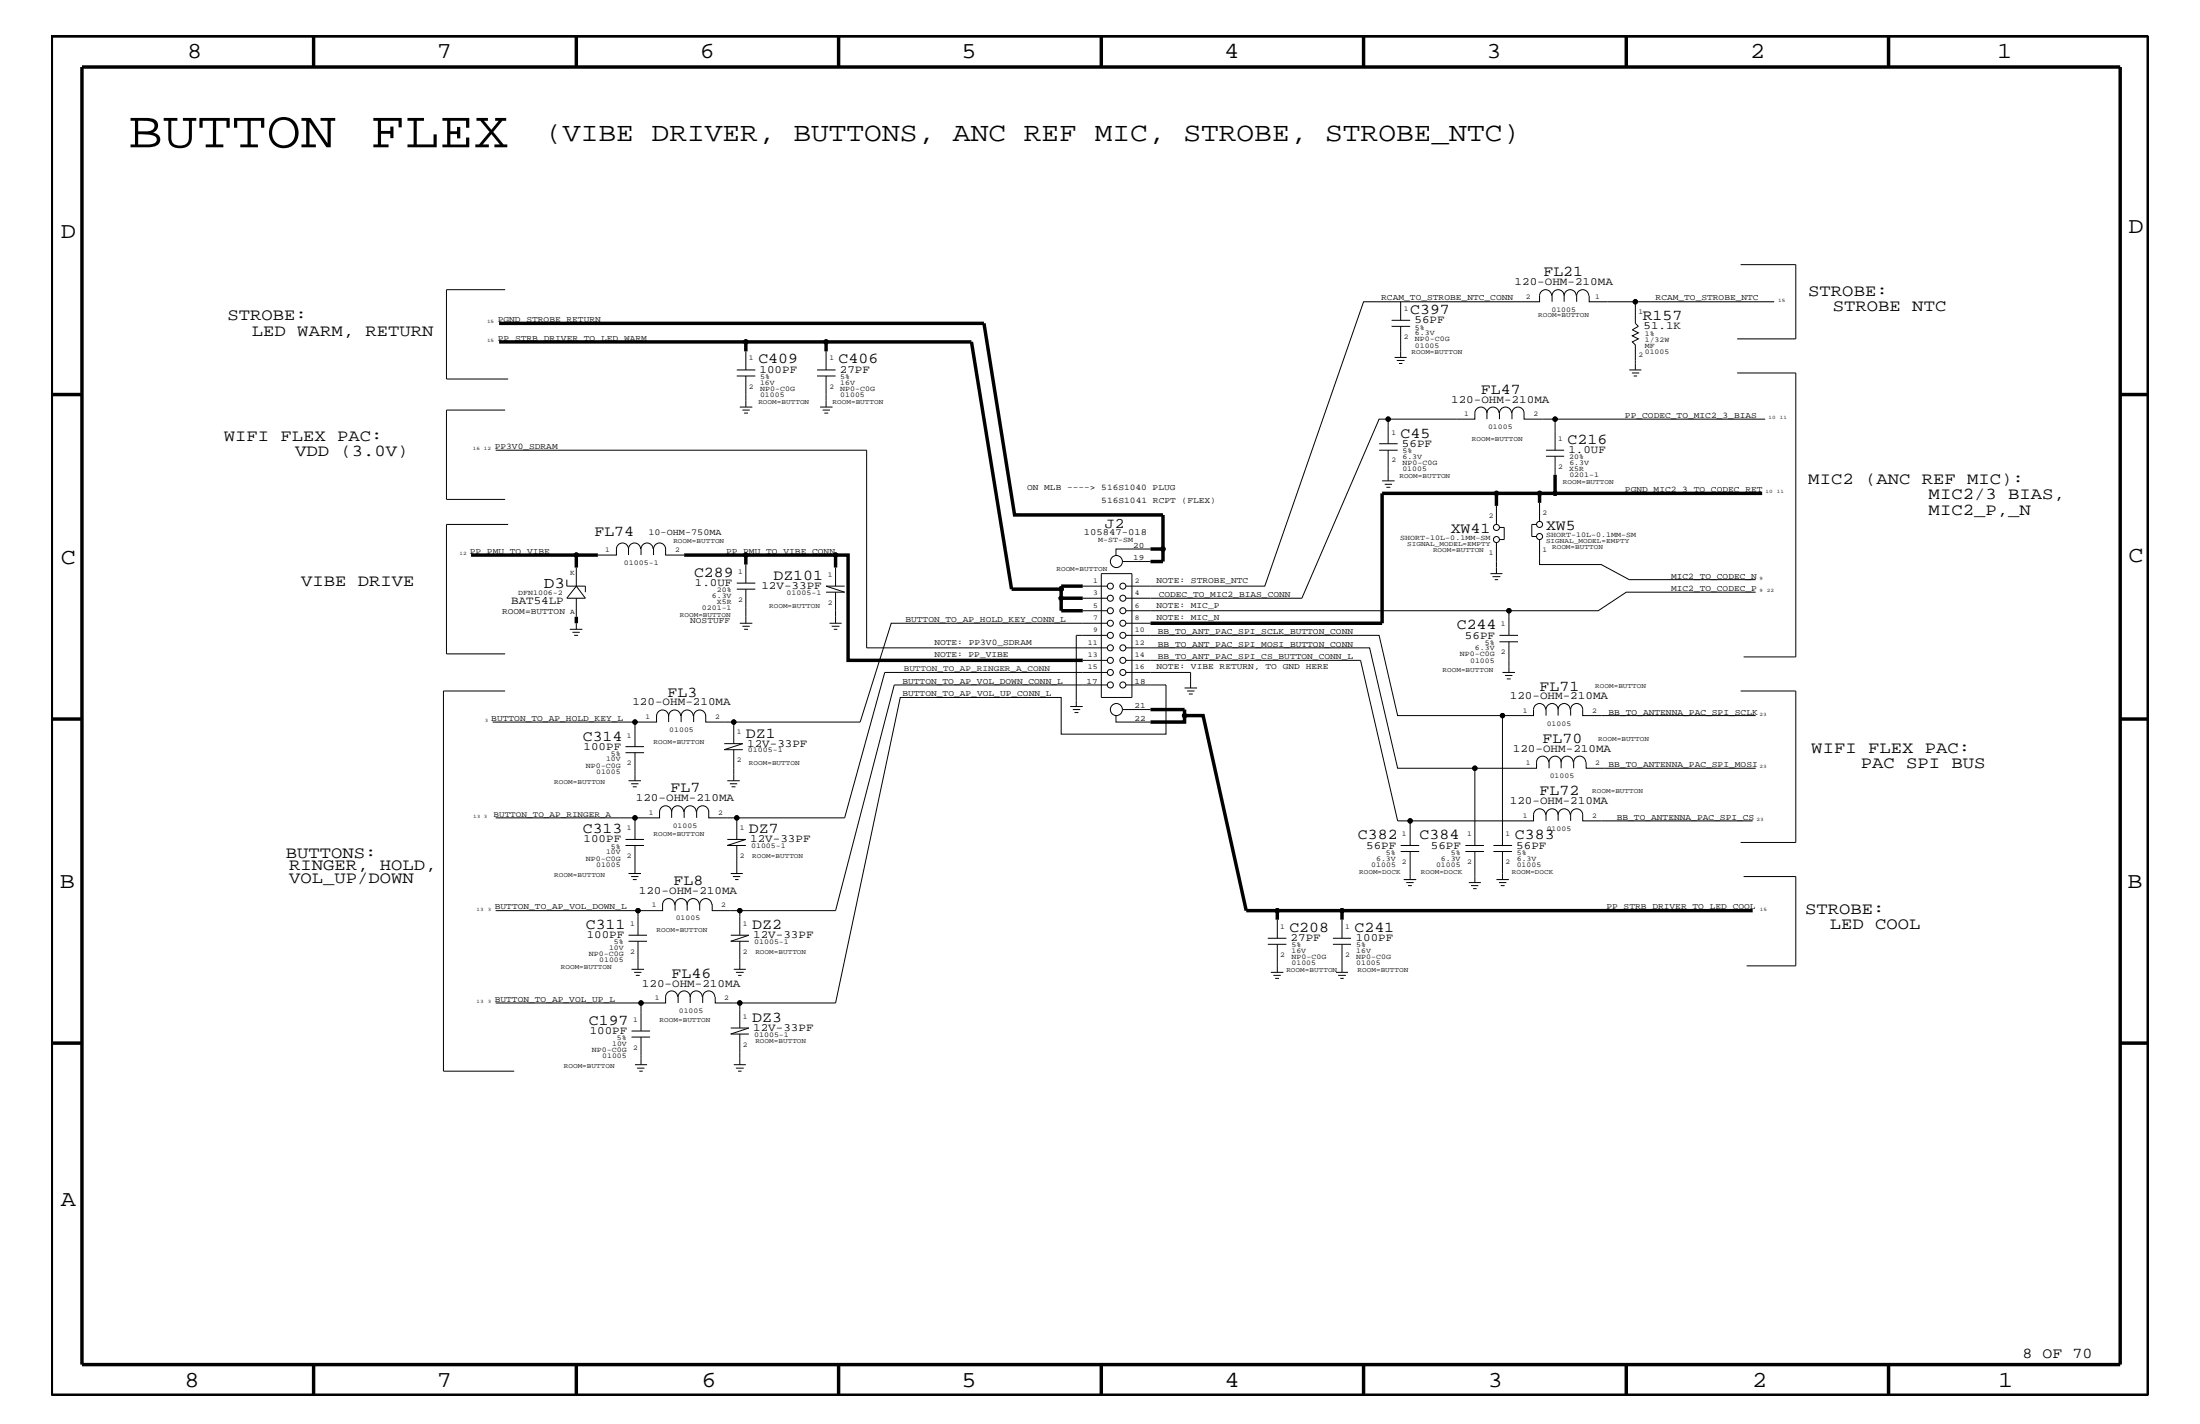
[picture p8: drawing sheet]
<svg xmlns="http://www.w3.org/2000/svg" width="432mm" height="279mm" viewBox="0 0 432 279" stroke-linecap="round" stroke-linejoin="round" font-family="sans-serif">
<g fill="none" stroke="#000" stroke-width=".2">
<path d="M99.1 56.8h-11.5v17.6h12.1M274.9 59.2v3.7M304.5 58a1.19 1.19 0 0 0-1.1-1.2 1.19 1.19 0 0 0-1.2 1.2v1.2h-34.6l-19.4 55.8h-27.2M307 58a1.19 1.19 0 0 1 1.2-1.2 1.19 1.19 0 0 1 1.2 1.2M307 58a1.19 1.19 0 0 0-1.2-1.2 1.19 1.19 0 0 0-1.2 1.2v1.2M307 58v1.2M311.8 58a1.19 1.19 0 0 0-1.2-1.2 1.19 1.19 0 0 0-1.1 1.2v1.2M311.9 58v1.2h9.1v4.2l.6 .6-1.2 .7 1.2 .6-1.2 .6 1.2 .6-1.2 .6 .6 .6v4.9M321 59.2h27.2M341.6 51.9h10.9v14.6h-11.5M144.6 73.8h3.7M144.6 72.6h3.7"/>
<path d="M145.2 79.9h2.5M146.4 68.9v3.7M146.4 73.8v6.1M160.4 73.8h3.6M160.4 72.6h3.6M161 79.9h2.4M162.1 68.9v3.7M162.1 73.8v6.1M273.1 64h3.7M273.1 62.9h3.7M273.7 70.1h2.4M274.2 70.7h1.5"/>
<path d="M274.6 71.3h.7M274.9 64v6.1M319.8 72.6h2.4M320.3 73.2h1.4M320.6 73.8h.7M341 73.2h11.5v55.7h-10.3M97.3 88.3h72.8v38.8h47.2M99.1 80.5h-11.5v17.5h11.5M145.7 80.5h1.5M146.1 81.1h.7M161.5 80.5h1.4M161.8 81.1h.8"/>
<path d="M270.7 88.3h3.6M270.7 87.1h3.6M271.3 94.3h2.4M271.8 95h1.4M272.1 95.6h.8M272.5 87.1v-4.9h-1.8l-15.2 35.2h-34.5M272.5 88.3v6M291.8 81.1a1.19 1.19 0 0 0-1.1-1.2 1.19 1.19 0 0 0-1.2 1.2v1.1h-17M291.8 81.1a1.19 1.19 0 0 1 1.2-1.2 1.19 1.19 0 0 1 1.2 1.2M291.8 81.1v1.1M293.7 99.3v3.6M296.7 81.1a1.19 1.19 0 0 0-1.2-1.2 1.19 1.19 0 0 0-1.2 1.2v1.1"/>
<path d="M296.8 82.2v-1.1a1.19 1.19 0 0 1 1.1-1.2 1.19 1.19 0 0 1 1.2 1.2v1.1h6.1M302.2 98.7v3.5M303.4 88.3h3.6M303.4 89.5h3.6M305.2 89.5v3.7M346.5 82.2h-41.3v6.1M99.7 102.9h-12.1v25.4h11.5M111.3 113.7v1.3h3.6v1.2M113.1 111.4v3.6l-1.8 2.4h3.6l-1.8-2.4M113.1 117.4v3.6M123.4 107.7a1.19 1.19 0 0 0-1.2-1.2 1.19 1.19 0 0 0-1.2 1.2v1.2h-3.7M123.4 107.7a1.19 1.19 0 0 1 1.1-1.2 1.19 1.19 0 0 1 1.2 1.2"/>
<path d="M123.4 107.7v1.2M128.2 107.7a1.19 1.19 0 0 0-1.2-1.2 1.19 1.19 0 0 0-1.2 1.2v1.2M128.3 108.9v-1.2a1.19 1.19 0 0 1 1.2-1.2 1.19 1.19 0 0 1 1.1 1.2v1.2h3.7M144.6 115.6h3.7M144.6 114.4h3.7M146.4 110.8v3.6M146.4 115.6v6.7M164 111.4v3.6M164 116.2v6.1M165.8 115h-3.7l3.7 1.2h-3.7M212.5 115h4.8M212.5 119.8h4.8"/>
<path d="M212.5 117.4h4.8M216.2 112.6h6v24.2h-6zM220.4 110.2h5.4M221 119.8h75.2v4.9M225.8 107.7h-6.8v1.2M292.5 112.6h2.4M292.9 113.1h1.6M293.4 113.7h.6M293.7 106.5v6.1M294.3 103.5h.9v2.4h-.9M301.6 102.9h-.9v2.4h.9M302.2 105.9v4.9h12.1l5.5 2.9h24.8"/>
<path d="M344.6 116.2h-25.4l-5.5 3.6h-17.5M99.1 135.6h-12.1v74.6h13.9M111.8 123.5h2.5M112.4 124.1h1.4M112.7 124.7h.8M113.1 122.3v1.2M145.2 122.3h2.5M145.7 122.9h1.5M146.1 123.5h.7M162.8 122.3h2.4M163.2 122.9h1.6M163.7 123.5h.6"/>
<path d="M210.1 138.6h2.4M210.6 139.2h1.4M210.9 139.8h.8M212.5 129.6h4.8M217.3 122.3h-42.4l-6.1 19.4h-24.8v4.2M217.3 124.7h-6.1v13.9M217.3 134.4h-41.8l-11.5 44.3h-18.8M217.3 131.9h-43.6l-7.9 28.6h-21.2M220.4 139.2h5.4M221 127.1h47.8l5.5 23.6h27.3v-1.2a1.19 1.19 0 0 1 1.2-1.1 1.19 1.19 0 0 1 1.2 1.1M221 124.7h49.7l3.6 15.7h26.7v-1.2a1.19 1.19 0 0 1 1.2-1.2 1.19 1.19 0 0 1 1.2 1.2M221 134.4h7.9v9.6h-20.6v-7.2h-31.6l-12.7 60h-18.8"/>
<path d="M221 131.9h12.7v3.1M221 122.3h4.8M221 129.6h46l7.3 31.5h2.5M232.5 135h2.5M233 135.6h1.4M233.3 136.2h.8M294.3 124.7h3.6M294.3 125.9h3.6M294.9 131.9h2.4M295.4 132.5h1.4M295.7 133.2h.8M296.2 125.9v6"/>
<path d="M305.8 139.2a1.19 1.19 0 0 0-1.2-1.2 1.19 1.19 0 0 0-1.2 1.2v1.2M305.8 139.2a1.19 1.19 0 0 1 1.2-1.2 1.19 1.19 0 0 1 1.2 1.2M305.8 139.2v1.2M341.6 135.6h10.9v29.7h-10.9M122.8 147.7h3.6M122.8 146.5h3.6M123.4 153.2h2.4M123.9 153.8h1.4M124.2 154.4h.8M124.6 141.7v4.8M124.6 147.7v5.5M128.9 140.4v1.3h-32.2"/>
<path d="M128.9 140.5a1.19 1.19 0 0 1 1.1-1.2 1.19 1.19 0 0 1 1.2 1.2 1.19 1.19 0 0 1 1.2-1.2 1.19 1.19 0 0 1 1.2 1.2M129.5 159.2v1.3h-4.9v4.2M129.5 159.3a1.19 1.19 0 0 1 1.1-1.2 1.19 1.19 0 0 1 1.2 1.2 1.19 1.19 0 0 1 1.2-1.2 1.19 1.19 0 0 1 1.2 1.2M131.2 140.4v1.3M131.8 159.2v1.3M133.7 140.5a1.19 1.19 0 0 1 1.2-1.2 1.19 1.19 0 0 1 1.2 1.2M133.7 140.4v1.3M134.3 159.3a1.19 1.19 0 0 1 1.2-1.2 1.19 1.19 0 0 1 1.2 1.2M134.3 159.2v1.3M136.1 140.5a1.19 1.19 0 0 1 1.2-1.2 1.19 1.19 0 0 1 1.2 1.2M136.1 140.4v1.3M136.7 159.3a1.19 1.19 0 0 1 1.2-1.2 1.19 1.19 0 0 1 1.2 1.2"/>
<path d="M136.7 159.2v1.3M138.5 140.4v1.3h5.5M139.1 159.2v1.3h5.5v4.2M142.2 145.9h3.6l-3.6 1.2h3.6M142.7 153.2h2.5M143.3 153.8h1.4M143.6 154.4h.8M144 147.1v6.1M219 140.4v1.3h6.8M289.5 150.7v15.2M294.9 140.4v25.5M303.4 159.9a1.19 1.19 0 0 0-1.2-1.2 1.19 1.19 0 0 0-1.2 1.2v1.2h-24.2v4.8"/>
<path d="M305.8 159.9a1.19 1.19 0 0 0-1.2-1.2 1.19 1.19 0 0 0-1.2 1.2v1.2M305.8 159.9a1.19 1.19 0 0 1 1.2-1.2 1.19 1.19 0 0 1 1.2 1.2M305.8 159.9v1.2M306.4 149.5a1.19 1.19 0 0 0-1.2-1.1 1.19 1.19 0 0 0-1.2 1.1v1.2M306.4 149.5a1.19 1.19 0 0 1 1.2-1.1 1.19 1.19 0 0 1 1.2 1.1M306.4 149.5v1.2M308.3 140.4v-1.2a1.19 1.19 0 0 1 1.2-1.2 1.19 1.19 0 0 1 1.1 1.2v1.2h34M311.2 149.5a1.19 1.19 0 0 0-1.2-1.1 1.19 1.19 0 0 0-1.1 1.1v1.2M311.3 149.5v1.2h33.3M97.3 160.5h27.3M97.3 178.7h27.9M122.8 165.9h3.6"/>
<path d="M122.8 164.7h3.6M123.4 171.4h2.4M123.9 172h1.4M124.2 172.6h.8M124.6 165.9v5.5M130 177.4v1.3h-4.8v4.8M130 177.5a1.19 1.19 0 0 1 1.2-1.2 1.19 1.19 0 0 1 1.2 1.2M132.5 177.5a1.19 1.19 0 0 1 1.2-1.2 1.19 1.19 0 0 1 1.2 1.2 1.19 1.19 0 0 1 1.2-1.2 1.19 1.19 0 0 1 1.1 1.2M132.5 177.4v1.3M134.9 177.4v1.3M137.3 177.5a1.19 1.19 0 0 1 1.2-1.2 1.19 1.19 0 0 1 1.2 1.2M137.3 177.4v1.3"/>
<path d="M139.8 177.4v1.3h5.4v4.8M142.7 164.7h3.7l-3.7 1.2h3.7M143.4 171.4h2.4M143.8 172h1.5M144.3 172.6h.6M144.6 165.9v5.5M274.9 165.9h3.7M274.9 167.1h3.7M275.5 172.6h2.5M276 173.2h1.5M276.4 173.8h.7M276.8 167.1v5.5"/>
<path d="M287.6 165.9h3.7M287.6 167.1h3.7M288.3 173.2h2.4M288.7 173.8h1.5M289.1 174.4h.7M289.5 167.1v6.1M293.1 165.9h3.7M293.1 167.1h3.7M293.7 172.6h2.5M294.2 173.2h1.5M294.6 173.8h.7M294.9 167.1v5.5"/>
<path d="M308.3 161.1v-1.2a1.19 1.19 0 0 1 1.2-1.2 1.19 1.19 0 0 1 1.1 1.2v1.2h33.4M342.2 172h10.3v17.5h-9.7M97.3 196.8h28.5M123.4 184.7h3.6M123.4 183.5h3.6M124 190.2h2.4M124.5 190.8h1.4M124.8 191.4h.8M125.2 184.7v5.5M133 195.6a1.19 1.19 0 0 0-1.2-1.2 1.19 1.19 0 0 0-1.2 1.2v1.2h-4.8v5.5M135.5 195.6a1.19 1.19 0 0 0-1.2-1.2 1.19 1.19 0 0 0-1.2 1.2v1.2M135.5 195.6a1.19 1.19 0 0 1 1.2-1.2 1.19 1.19 0 0 1 1.1 1.2"/>
<path d="M135.5 195.6v1.2M140.3 195.6a1.19 1.19 0 0 0-1.2-1.2 1.19 1.19 0 0 0-1.2 1.2v1.2M140.4 195.6v1.2h4.8v4.9M143.4 183.5h3.6l-3.6 1.2h3.6M144 190.2h2.4M144.4 190.8h1.6M144.9 191.4h.6M145.2 184.7v5.5M248.8 185.3h3.7M248.8 184.1h3.7M249.4 190.8h2.5M249.9 191.4h1.5"/>
<path d="M250.3 192h.7M250.7 180.5v3.6M250.7 185.3v5.5M261.6 185.3h3.6M261.6 184.1h3.6M262.2 190.8h2.4M262.6 191.4h1.6M263.1 192h.6M263.4 180.5v3.6M263.4 185.3v5.5M124 203.5h3.6M124 202.3h3.6"/>
<path d="M124.6 208.9h2.4M125.1 209.6h1.4M125.5 210.2h.7M125.8 203.5v5.4M143.4 201.7h3.6l-3.6 1.2h3.6M144 208.9h2.4M144.4 209.6h1.6M144.9 210.2h.6M145.2 202.9v6"/>
<circle cx="321" cy="59.2" r=".42"/>
<circle cx="146.4" cy="67.1" r=".42"/>
<circle cx="162.1" cy="67.1" r=".42"/>
<circle cx="272.5" cy="82.2" r=".42"/>
<circle cx="293.7" cy="96.8" r=".42"/>
<circle cx="302.2" cy="96.8" r=".42"/>
<circle cx="305.2" cy="82.2" r=".42"/>
<circle cx="305.2" cy="96.8" r=".42"/>
<circle cx="113.1" cy="108.9" r=".42"/>
<circle cx="146.4" cy="108.9" r=".42"/>
<circle cx="164" cy="108.9" r=".42"/>
<circle cx="208.3" cy="115.6" r=".42"/>
<circle cx="208.3" cy="117.4" r=".42"/>
<circle cx="217.9" cy="117.4" r=".59"/>
<circle cx="217.9" cy="119.8" r=".59"/>
<circle cx="217.9" cy="115" r=".59"/>
<circle cx="219.1" cy="110.2" r="1.19"/>
<circle cx="220.4" cy="117.4" r=".59"/>
<circle cx="220.4" cy="119.8" r=".59"/>
<circle cx="220.4" cy="115" r=".59"/>
<circle cx="228.3" cy="107.7" r=".42"/>
<circle cx="293.7" cy="103.5" r=".59"/>
<circle cx="293.7" cy="105.9" r=".59"/>
<circle cx="296.2" cy="119.8" r=".42"/>
<circle cx="302.2" cy="102.9" r=".59"/>
<circle cx="302.2" cy="105.3" r=".59"/>
<circle cx="217.9" cy="134.4" r=".59"/>
<circle cx="217.9" cy="127.1" r=".59"/>
<circle cx="217.9" cy="124.7" r=".59"/>
<circle cx="217.9" cy="122.3" r=".59"/>
<circle cx="217.9" cy="129.6" r=".59"/>
<circle cx="217.9" cy="131.9" r=".59"/>
<circle cx="219.1" cy="139.2" r="1.19"/>
<circle cx="220.4" cy="124.7" r=".59"/>
<circle cx="220.4" cy="134.4" r=".59"/>
<circle cx="220.4" cy="127.1" r=".59"/>
<circle cx="220.4" cy="129.6" r=".59"/>
<circle cx="220.4" cy="122.3" r=".59"/>
<circle cx="220.4" cy="131.9" r=".59"/>
<circle cx="124.6" cy="141.7" r=".42"/>
<circle cx="144" cy="141.7" r=".42"/>
<circle cx="232.5" cy="140.4" r=".42"/>
<circle cx="289.5" cy="150.7" r=".42"/>
<circle cx="294.9" cy="140.4" r=".42"/>
<circle cx="124.6" cy="160.5" r=".42"/>
<circle cx="125.2" cy="178.7" r=".42"/>
<circle cx="144.6" cy="160.5" r=".42"/>
<circle cx="145.2" cy="178.7" r=".42"/>
<circle cx="250.7" cy="178.7" r=".42"/>
<circle cx="263.4" cy="178.7" r=".42"/>
<circle cx="276.8" cy="161.1" r=".42"/>
<circle cx="125.8" cy="196.8" r=".42"/>
<circle cx="145.2" cy="196.8" r=".42"/>
</g>
<g fill="none" stroke="#000" stroke-width=".68" stroke-linecap="butt">
<path d="M10.1 7.1h411.5v266.7h-411.5zM16.1 13.2h400v254.5h-400zM61.6 7.1v6.1M113.1 7.1v6.1M164.6 7.1v6.1M216.2 7.1v6.1M267.6 7.1v6.1M319.2 7.1v6.1M370.7 7.1v6.1M10.1 77.4h6M98 67.1h92.7l7.8 48.5h9.8v1.8h4.2M98 63.4h95.1l6 37.6h29.2v9.2h-2.5"/>
<path d="M146.4 67.1v1.8M162.1 67.1v1.8M416.1 77.4h5.5M293.7 96.8h8.5v1.9M293.7 96.8v2.5M293.7 96.8h-22.4v25.5h-45.5M302.2 96.8h43.7M305.2 93.2v3.6M92.5 108.9h24.8M113.1 108.9v2.5M134.3 108.9h29.7M146.4 108.9v1.9"/>
<path d="M164 111.4v-2.5h2.5v20.7h46M208.3 117.4v2.4h4.2M212.5 115h-4.2v.6M225.8 107.7h2.5M113.1 121v1.3M225.8 139.2h6.7v1.2M10.1 141.1h6M225.8 141.7h6.7v-1.3h3.6l8.5 38.3h18.8M416.1 141.1h5.5M250.7 178.7v1.8M344 178.7h-80.6v1.8M10.1 204.7h6"/>
<path d="M416.1 204.7h5.5M61.6 267.7v6.1M113.1 267.7v6.1M164.6 267.7v6.1M216.2 268v5.8M267.6 267.7v6.1M319.2 267.7v6.1M370.7 267.7v6.1"/>
</g>
<g fill="#000">
<circle cx="321" cy="59.2" r=".42"/>
<circle cx="146.4" cy="67.1" r=".42"/>
<circle cx="162.1" cy="67.1" r=".42"/>
<circle cx="272.5" cy="82.2" r=".42"/>
<circle cx="293.7" cy="96.8" r=".42"/>
<circle cx="302.2" cy="96.8" r=".42"/>
<circle cx="305.2" cy="82.2" r=".42"/>
<circle cx="305.2" cy="96.8" r=".42"/>
<circle cx="113.1" cy="108.9" r=".42"/>
<circle cx="146.4" cy="108.9" r=".42"/>
<circle cx="164" cy="108.9" r=".42"/>
<circle cx="208.3" cy="115.6" r=".42"/>
<circle cx="208.3" cy="117.4" r=".42"/>
<circle cx="228.3" cy="107.7" r=".42"/>
<circle cx="296.2" cy="119.8" r=".42"/>
<circle cx="124.6" cy="141.7" r=".42"/>
<circle cx="144" cy="141.7" r=".42"/>
<circle cx="232.5" cy="140.4" r=".42"/>
<circle cx="289.5" cy="150.7" r=".42"/>
<circle cx="294.9" cy="140.4" r=".42"/>
<circle cx="124.6" cy="160.5" r=".42"/>
<circle cx="125.2" cy="178.7" r=".42"/>
<circle cx="144.6" cy="160.5" r=".42"/>
<circle cx="145.2" cy="178.7" r=".42"/>
<circle cx="250.7" cy="178.7" r=".42"/>
<circle cx="263.4" cy="178.7" r=".42"/>
<circle cx="276.8" cy="161.1" r=".42"/>
<circle cx="125.8" cy="196.8" r=".42"/>
<circle cx="145.2" cy="196.8" r=".42"/>
</g>
<text font-size="10.2" x="25.1" y="28.9">BUTTON FLEX</text>
<text font-size="5.2" x="107" y="27.7">(VIBE DRIVER, BUTTONS, ANC REF MIC, STROBE, STROBE_NTC)</text>
<g font-size="4.5">
<text x="36.7" y="11.5">8</text>
<text x="85.8" y="11.5">7</text>
<text x="137.3" y="11.5">6</text>
<text x="188.7" y="11.5">5</text>
<text x="240.3" y="11.5">4</text>
<text x="291.8" y="11.5">3</text>
<text x="343.5" y="11.5">2</text>
<text x="392" y="11.5">1</text>
<text x="11.9" y="46.8">D</text>
<text x="417.7" y="45.7">D</text>
<text x="11.9" y="110.6">C</text>
<text x="417.7" y="110.3">C</text>
<text x="11.8" y="174.3">B</text>
<text x="417.6" y="174.2">B</text>
<text x="11.9" y="236.7">A</text>
<text x="36.2" y="272.1">8</text>
<text x="85.8" y="272.1">7</text>
<text x="137.7" y="272.1">6</text>
<text x="188.7" y="272.1">5</text>
<text x="240.4" y="272.1">4</text>
<text x="292" y="272.1">3</text>
<text x="343.9" y="272.1">2</text>
<text x="392.2" y="272.1">1</text>
</g>
<g font-size="3.3">
<text x="354.9" y="58">STROBE:</text>
<text x="44.6" y="62.9">STROBE:</text>
<text x="49.4" y="65.9">LED WARM, RETURN</text>
<text x="359.7" y="61.1">STROBE NTC</text>
<text x="43.9" y="86.5">WIFI FLEX PAC:</text>
<text x="57.9" y="89.5">VDD (3.0V)</text>
<text x="354.9" y="95">MIC2 (ANC REF MIC):</text>
<text x="378.5" y="101">MIC2_P,_N</text>
<text x="378.5" y="98">MIC2/3 BIAS,</text>
<text x="59.1" y="115">VIBE DRIVE</text>
<text x="355.5" y="147.7">WIFI FLEX PAC:</text>
<text x="365.3" y="150.7">PAC SPI BUS</text>
<text x="56.1" y="168.3">BUTTONS:</text>
<text x="56.7" y="173.2">VOL_UP/DOWN</text>
<text x="56.7" y="170.7">RINGER, HOLD,</text>
<text x="354.3" y="179.3">STROBE:</text>
<text x="359.2" y="182.2">LED COOL</text>
</g>
<text font-size="3.1" x="106.8" y="115.3">D3</text>
<g font-size="3">
<text x="302.9" y="54.2">FL21</text>
<text x="276.8" y="61.7">C397</text>
<text x="322.4" y="62.8">R157</text>
<text x="148.8" y="71.3">C409</text>
<text x="164.6" y="71.3">C406</text>
<text x="290.7" y="77.3">FL47</text>
<text x="274.9" y="85.9">C45</text>
<text x="307.7" y="87.1">C216</text>
<text x="116.7" y="105.2">FL74</text>
<text x="284.7" y="104.6">XW41</text>
<text x="303.4" y="104">XW5</text>
<text x="136.2" y="113.1">C289</text>
<text x="151.8" y="113.7">DZ101</text>
<text x="285.9" y="123.5">C244</text>
<text x="131" y="136.7">FL3</text>
<text x="302.2" y="135.5">FL71</text>
<text x="114.4" y="145.3">C314</text>
<text x="146.4" y="144.7">DZ1</text>
<text x="302.8" y="145.7">FL70</text>
<text x="131.6" y="155.5">FL7</text>
<text x="302.2" y="156.1">FL72</text>
<text x="114.4" y="163.5">C313</text>
<text x="147" y="163.5">DZ7</text>
<text x="266.5" y="164.7">C382</text>
<text x="278.6" y="164.7">C384</text>
<text x="297.3" y="164.7">C383</text>
<text x="132.2" y="173.7">FL8</text>
<text x="115" y="182.2">C311</text>
<text x="147.7" y="182.2">DZ2</text>
<text x="253.1" y="182.9">C208</text>
<text x="265.9" y="182.9">C241</text>
<text x="131.8" y="191.9">FL46</text>
<text x="115.6" y="201">C197</text>
<text x="147.7" y="200.4">DZ3</text>
<text x="397" y="266.5">8 OF 70</text>
</g>
<text font-size="2.9" x="216.9" y="103.6">J2</text>
<g font-size="2.2">
<text x="297.3" y="56">120-OHM-210MA</text>
<text x="277.6" y="63.4">56PF</text>
<text x="322.6" y="64.5">51.1K</text>
<text x="149.1" y="73.2">100PF</text>
<text x="164.8" y="73.2">27PF</text>
<text x="284.8" y="79">120-OHM-210MA</text>
<text x="275.2" y="87.7">56PF</text>
<text x="307.8" y="88.9">1.0UF</text>
<text x="100.3" y="118.5">BAT54LP</text>
<text x="136.4" y="115">1.0UF</text>
<text x="149.4" y="115.6">12V-33PF</text>
<text x="287.5" y="125.3">56PF</text>
<text x="296.3" y="137.2">120-OHM-210MA</text>
<text x="124.1" y="138.4">120-OHM-210MA</text>
<text x="114.6" y="147.1">100PF</text>
<text x="146.6" y="146.5">12V-33PF</text>
<text x="296.9" y="147.5">120-OHM-210MA</text>
<text x="124.8" y="157.2">120-OHM-210MA</text>
<text x="296.3" y="157.8">120-OHM-210MA</text>
<text x="114.6" y="165.3">100PF</text>
<text x="147.2" y="165.3">12V-33PF</text>
<text x="268.1" y="166.5">56PF</text>
<text x="280.8" y="166.5">56PF</text>
<text x="297.6" y="166.5">56PF</text>
<text x="125.4" y="175.4">120-OHM-210MA</text>
<text x="115.1" y="184.1">100PF</text>
<text x="147.8" y="184.1">12V-33PF</text>
<text x="253.3" y="184.7">27PF</text>
<text x="266.1" y="184.7">100PF</text>
<text x="126" y="193.6">120-OHM-210MA</text>
<text x="115.7" y="202.9">100PF</text>
<text x="147.8" y="202.3">12V-33PF</text>
</g>
<text font-size="1.9" x="212.7" y="105">105847-018</text>
<text font-size="1.8" x="127.3" y="105">10-OHM-750MA</text>
<g font-size="1.7">
<text x="271.1" y="59">RCAM_TO_STROBE_NTC_CONN</text>
<text x="325" y="59">RCAM_TO_STROBE_NTC</text>
<text x="97.7" y="63.2">PGND_STROBE_RETURN</text>
<text x="97.7" y="66.8">PP_STRB_DRIVER_TO_LED_WARM</text>
<text x="318.9" y="82">PP_CODEC_TO_MIC2_3_BIAS</text>
<text x="97.1" y="88.1">PP3V0_SDRAM</text>
<text x="201.6" y="96.2">ON MLB ----&gt; 516S1040 PLUG</text>
<text x="216.2" y="98.7">516S1041 RCPT (FLEX)</text>
<text x="318.9" y="96.5">PGND_MIC2_3_TO_CODEC_RET</text>
<text x="92.2" y="108.7">PP_PMU_TO_VIBE</text>
<text x="142.5" y="108.7">PP_PMU_TO_VIBE_CONN</text>
<text x="328" y="113.6">MIC2_TO_CODEC_N</text>
<text x="227" y="119.2">NOTE: MIC_P</text>
<text x="227" y="114.4">NOTE: STROBE_NTC</text>
<text x="227.4" y="117.2">CODEC_TO_MIC2_BIAS_CONN</text>
<text x="328" y="115.9">MIC2_TO_CODEC_P</text>
<text x="98.6" y="120.4">ROOM=BUTTON</text>
<text x="135.5" y="122.3">NOSTUFF</text>
<text x="177.7" y="122">BUTTON_TO_AP_HOLD_KEY_CONN_L</text>
<text x="227" y="121.7">NOTE: MIC_N</text>
<text x="227.2" y="124.4">BB_TO_ANT_PAC_SPI_SCLK_BUTTON_CONN</text>
<text x="183.4" y="126.5">NOTE: PP3V0_SDRAM</text>
<text x="183.4" y="128.9">NOTE: PP_VIBE</text>
<text x="227" y="131.3">NOTE: VIBE RETURN, TO GND HERE</text>
<text x="227.2" y="126.9">BB_TO_ANT_PAC_SPI_MOSI_BUTTON_CONN</text>
<text x="227.2" y="129.3">BB_TO_ANT_PAC_SPI_CS_BUTTON_CONN_L</text>
<text x="177.1" y="134.1">BUTTON_TO_AP_VOL_DOWN_CONN_L</text>
<text x="177.1" y="136.6">BUTTON_TO_AP_VOL_UP_CONN_L</text>
<text x="96.4" y="141.4">BUTTON_TO_AP_HOLD_KEY_L</text>
<text x="315.7" y="140.2">BB_TO_ANTENNA_PAC_SPI_SCLK</text>
<text x="315.7" y="150.5">BB_TO_ANTENNA_PAC_SPI_MOSI</text>
<text x="317.3" y="160.8">BB_TO_ANTENNA_PAC_SPI_CS</text>
<text x="97.1" y="178.4">BUTTON_TO_AP_VOL_DOWN_L</text>
<text x="315.3" y="178.4">PP_STRB_DRIVER_TO_LED_COOL</text>
<text x="97.1" y="196.5">BUTTON_TO_AP_VOL_UP_L</text>
</g>
<g font-size="1.6">
<text x="222.4" y="107.5">20</text>
<text x="222.4" y="109.9">19</text>
<text x="177.4" y="131.7">BUTTON_TO_AP_RINGER_A_CONN</text>
<text x="213.3" y="134.1">17</text>
<text x="222.7" y="134.1">18</text>
<text x="222.7" y="139">21</text>
<text x="222.7" y="141.4">22</text>
<text x="96.9" y="160.2">BUTTON_TO_AP_RINGER_A</text>
</g>
<g font-size="1.4">
<text x="299.5" y="58.6">2</text>
<text x="313.1" y="58.6">1</text>
<text x="275.5" y="61.1">1</text>
<text x="277.7" y="65.7">6.3V</text>
<text x="277.7" y="64.7">5%</text>
<text x="301.9" y="62.3">ROOM=BUTTON</text>
<text x="304.5" y="61.2">01005</text>
<text x="321.6" y="61.7">1</text>
<text x="322.8" y="65.9">1%</text>
<text x="147" y="70.7">1</text>
<text x="162.8" y="70.7">1</text>
<text x="275.5" y="66.5">2</text>
<text x="277" y="69.5">ROOM=BUTTON</text>
<text x="277.7" y="67">NP0-C0G</text>
<text x="277.7" y="68.2">01005</text>
<text x="321.6" y="70.1">2</text>
<text x="322.8" y="68.4">MF</text>
<text x="322.8" y="69.5">01005</text>
<text x="322.8" y="67.1">1/32W</text>
<text x="147" y="76.2">2</text>
<text x="149.2" y="77.9">01005</text>
<text x="149.2" y="75.5">16V</text>
<text x="149.2" y="74.4">5%</text>
<text x="149.2" y="76.7">NP0-C0G</text>
<text x="162.8" y="76.2">2</text>
<text x="164.9" y="75.5">16V</text>
<text x="164.9" y="76.7">NP0-C0G</text>
<text x="164.9" y="77.9">01005</text>
<text x="164.9" y="74.4">5%</text>
<text x="148.8" y="79.2">ROOM=BUTTON</text>
<text x="163.4" y="79.2">ROOM=BUTTON</text>
<text x="287.4" y="81.6">1</text>
<text x="301" y="81.6">2</text>
<text x="273.1" y="85.3">1</text>
<text x="275.3" y="88.9">5%</text>
<text x="288.9" y="86.5">ROOM=BUTTON</text>
<text x="292.1" y="84.2">01005</text>
<text x="305.8" y="86.5">1</text>
<text x="273.1" y="90.7">2</text>
<text x="274.7" y="93.8">ROOM=BUTTON</text>
<text x="275.3" y="91.2">NP0-C0G</text>
<text x="275.3" y="90">6.3V</text>
<text x="275.3" y="92.4">01005</text>
<text x="305.8" y="92">2</text>
<text x="306.7" y="95">ROOM=BUTTON</text>
<text x="308" y="92.4">X5R</text>
<text x="308" y="90.1">20%</text>
<text x="308" y="93.7">0201-1</text>
<text x="308" y="91.2">6.3V</text>
<text x="292.2" y="101.6">2</text>
<text x="302.8" y="101">2</text>
<text x="132.2" y="106.5">ROOM=BUTTON</text>
<text x="215.5" y="106.3">M-ST-SM</text>
<text x="274.8" y="105.9">SHORT-10L-0.1MM-SM</text>
<text x="276.2" y="107.1">SIGNAL_MODEL=EMPTY</text>
<text x="303.4" y="105.3">SHORT-10L-0.1MM-SM</text>
<text x="303.4" y="106.5">SIGNAL_MODEL=EMPTY</text>
<text x="304.6" y="107.7">ROOM=BUTTON</text>
<text x="111.9" y="112.8">K</text>
<text x="118.8" y="108.3">1</text>
<text x="122.5" y="110.9">01005-1</text>
<text x="132.5" y="108.3">2</text>
<text x="144.9" y="112.6">1</text>
<text x="162.5" y="113.1">1</text>
<text x="207.3" y="112">ROOM=BUTTON</text>
<text x="281.3" y="108.3">ROOM=BUTTON</text>
<text x="292.2" y="108.9">1</text>
<text x="302.8" y="108.3">1</text>
<text x="101.7" y="116.7">DFN1006-2</text>
<text x="137.8" y="119.7">0201-1</text>
<text x="139.7" y="117.3">6.3V</text>
<text x="140.7" y="116.2">20%</text>
<text x="140.7" y="118.5">X5R</text>
<text x="144.9" y="118.1">2</text>
<text x="151" y="119.2">ROOM=BUTTON</text>
<text x="154.3" y="116.7">01005-1</text>
<text x="162.5" y="118.6">2</text>
<text x="214.5" y="114.4">1</text>
<text x="214.5" y="116.8">3</text>
<text x="214.5" y="119.2">5</text>
<text x="222.8" y="114.4">2</text>
<text x="222.8" y="116.8">4</text>
<text x="222.8" y="119.2">6</text>
<text x="111.9" y="120.4">A</text>
<text x="133.4" y="121">ROOM=BUTTON</text>
<text x="214.5" y="121.7">7</text>
<text x="214.5" y="124.1">9</text>
<text x="222.8" y="124.1">10</text>
<text x="222.8" y="121.7">8</text>
<text x="294.6" y="122.9">1</text>
<text x="213.5" y="126.5">11</text>
<text x="213.5" y="128.9">13</text>
<text x="213.5" y="131.3">15</text>
<text x="222.8" y="126.5">12</text>
<text x="222.8" y="128.9">14</text>
<text x="222.8" y="131.3">16</text>
<text x="283.1" y="131.9">ROOM=BUTTON</text>
<text x="286.5" y="128.8">NP0-C0G</text>
<text x="288.5" y="130">01005</text>
<text x="289.5" y="127.6">6.3V</text>
<text x="291.4" y="126.5">5%</text>
<text x="294.6" y="128.3">2</text>
<text x="313.1" y="135">ROOM=BUTTON</text>
<text x="126.7" y="141.1">1</text>
<text x="131.4" y="143.6">01005</text>
<text x="140.4" y="141.1">2</text>
<text x="298.9" y="139.8">1</text>
<text x="303.6" y="142.4">01005</text>
<text x="312.5" y="139.8">2</text>
<text x="119" y="149.4">10V</text>
<text x="119.9" y="148.4">5%</text>
<text x="123" y="144.7">1</text>
<text x="128.3" y="145.9">ROOM=BUTTON</text>
<text x="144.6" y="144">1</text>
<text x="144.6" y="149.5">2</text>
<text x="146.8" y="147.6">01005-1</text>
<text x="313.7" y="145.3">ROOM=BUTTON</text>
<text x="108.8" y="153.8">ROOM=BUTTON</text>
<text x="115" y="150.7">NP0-C0G</text>
<text x="117" y="151.8">01005</text>
<text x="123" y="150.1">2</text>
<text x="147" y="150.1">ROOM=BUTTON</text>
<text x="299.5" y="150.1">1</text>
<text x="304.2" y="152.7">01005</text>
<text x="312.5" y="155.6">ROOM=BUTTON</text>
<text x="313.1" y="150.1">2</text>
<text x="127.3" y="159.9">1</text>
<text x="141" y="159.9">2</text>
<text x="298.9" y="160.5">1</text>
<text x="312.5" y="160.5">2</text>
<text x="119" y="167.6">10V</text>
<text x="119.9" y="166.5">5%</text>
<text x="123" y="162.8">1</text>
<text x="128.3" y="164.1">ROOM=BUTTON</text>
<text x="132" y="162.4">01005</text>
<text x="145.2" y="162.8">1</text>
<text x="147.4" y="166.4">01005-1</text>
<text x="272" y="167.8">5%</text>
<text x="275.2" y="164.1">1</text>
<text x="284.7" y="167.8">5%</text>
<text x="288" y="164.1">1</text>
<text x="295.5" y="164.1">1</text>
<text x="297.7" y="167.8">5%</text>
<text x="303.6" y="163">01005</text>
<text x="108.8" y="172">ROOM=BUTTON</text>
<text x="115" y="168.9">NP0-C0G</text>
<text x="117" y="170">01005</text>
<text x="123" y="168.3">2</text>
<text x="145.2" y="168.3">2</text>
<text x="147.7" y="168.3">ROOM=BUTTON</text>
<text x="266.8" y="171.4">ROOM=DOCK</text>
<text x="269.2" y="170">01005</text>
<text x="270.1" y="168.9">6.3V</text>
<text x="275.2" y="169.5">2</text>
<text x="278.9" y="171.4">ROOM=DOCK</text>
<text x="281.9" y="170">01005</text>
<text x="282.8" y="168.9">6.3V</text>
<text x="288" y="169.5">2</text>
<text x="295.5" y="169.5">2</text>
<text x="296.8" y="171.4">ROOM=DOCK</text>
<text x="297.7" y="168.9">6.3V</text>
<text x="297.7" y="170">01005</text>
<text x="127.9" y="178">1</text>
<text x="141.6" y="178">2</text>
<text x="120.5" y="185.3">5%</text>
<text x="123.7" y="181.6">1</text>
<text x="128.9" y="182.9">ROOM=BUTTON</text>
<text x="132.6" y="180.5">01005</text>
<text x="145.8" y="181.6">1</text>
<text x="148" y="185.2">01005-1</text>
<text x="251.3" y="182.2">1</text>
<text x="253.5" y="185.9">5%</text>
<text x="264" y="182.2">1</text>
<text x="266.2" y="185.9">5%</text>
<text x="110.1" y="190.2">ROOM=BUTTON</text>
<text x="115.6" y="187.6">NP0-C0G</text>
<text x="117.6" y="188.8">01005</text>
<text x="119.5" y="186.4">10V</text>
<text x="123.7" y="187.1">2</text>
<text x="145.8" y="187.1">2</text>
<text x="148.3" y="187.1">ROOM=BUTTON</text>
<text x="251.3" y="187.7">2</text>
<text x="252.5" y="190.8">ROOM=BUTTON</text>
<text x="253.5" y="189.4">01005</text>
<text x="253.5" y="188.2">NP0-C0G</text>
<text x="253.5" y="187">16V</text>
<text x="264" y="187.7">2</text>
<text x="266.2" y="187">16V</text>
<text x="266.2" y="189.4">01005</text>
<text x="266.2" y="188.2">NP0-C0G</text>
<text x="266.4" y="190.8">ROOM=BUTTON</text>
<text x="128.5" y="196.2">1</text>
<text x="142.2" y="196.2">2</text>
<text x="124.3" y="200.4">1</text>
<text x="129.5" y="200.4">ROOM=BUTTON</text>
<text x="133.2" y="198.7">01005</text>
<text x="145.8" y="199.8">1</text>
<text x="148" y="203.4">01005-1</text>
<text x="110.7" y="209.6">ROOM=BUTTON</text>
<text x="116.2" y="206.4">NP0-C0G</text>
<text x="118.2" y="207.6">01005</text>
<text x="120.1" y="205.2">10V</text>
<text x="121.1" y="204.1">5%</text>
<text x="124.3" y="205.9">2</text>
<text x="145.8" y="205.3">2</text>
<text x="148.3" y="204.7">ROOM=BUTTON</text>
</g>
<g font-size="1">
<text x="349" y="59.2">15</text>
<text x="95.6" y="63.4">15</text>
<text x="95.6" y="67.1">15</text>
<text x="347.1" y="82.2">10</text>
<text x="349.3" y="82.2">11</text>
<text x="92.8" y="88.3">16</text>
<text x="95" y="88.3">12</text>
<text x="346.5" y="96.8">10</text>
<text x="348.7" y="96.8">11</text>
<text x="90.2" y="108.9">12</text>
<text x="345.4" y="113.7">9</text>
<text x="345.4" y="116.2">9</text>
<text x="346.8" y="116.2">22</text>
<text x="95.2" y="141.7">3</text>
<text x="345.4" y="140.4">23</text>
<text x="345.4" y="150.7">23</text>
<text x="92.9" y="160.5">13 3</text>
<text x="344.8" y="161.1">23</text>
<text x="93.6" y="178.7">13</text>
<text x="95.8" y="178.7">3</text>
<text x="345.4" y="178.7">15</text>
<text x="93.6" y="196.8">13</text>
<text x="95.8" y="196.8">3</text>
</g>
</svg>
